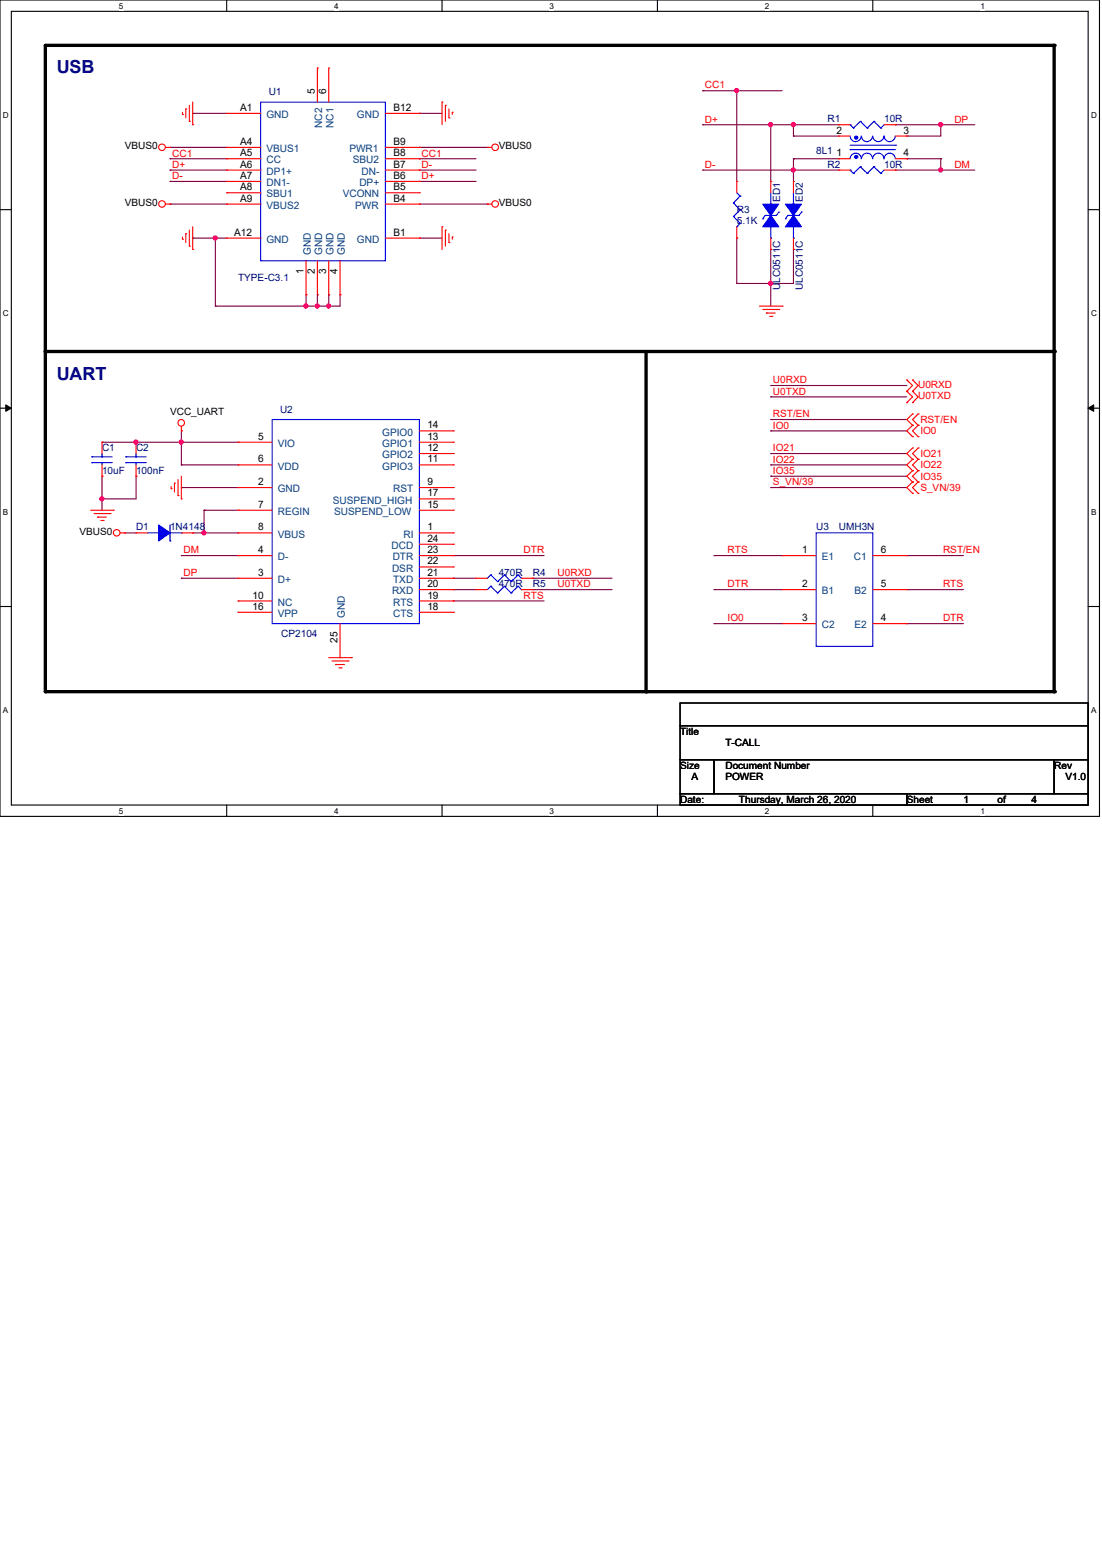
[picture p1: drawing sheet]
<svg xmlns="http://www.w3.org/2000/svg" width="210mm" height="297mm" viewBox="0 0 210 297" stroke-linecap="round" stroke-linejoin="round" font-family="sans-serif">
<path d="M0 0h209.4v155.4h-209.4zM2.2 2.2h205.1v151.1h-205.1z" fill="none" stroke="#000" stroke-width=".21"/>
<g fill="#fff">
<path d="M22.6 .3h.9v1.7h-.9z"/>
<path d="M22.6 153.5h.9v1.8h-.9z"/>
</g>
<path d="M43.2 0v2.2M43.2 153.3v2.1" fill="none" stroke="#000" stroke-width=".21"/>
<g fill="#fff">
<path d="M63.7 .3h.8v1.7h-.8z"/>
<path d="M63.7 153.5h.8v1.8h-.8z"/>
</g>
<path d="M84.2 0v2.2M84.2 153.3v2.1" fill="none" stroke="#000" stroke-width=".21"/>
<g fill="#fff">
<path d="M104.7 .3h.8v1.7h-.8z"/>
<path d="M104.7 153.5h.8v1.8h-.8z"/>
</g>
<path d="M125.2 0v2.2M125.2 153.3v2.1" fill="none" stroke="#000" stroke-width=".21"/>
<g fill="#fff">
<path d="M145.7 .3h.9v1.7h-.9z"/>
<path d="M145.7 153.5h.9v1.8h-.9z"/>
</g>
<path d="M166.2 0v2.2M166.2 153.3v2.1" fill="none" stroke="#000" stroke-width=".21"/>
<g fill="#fff">
<path d="M186.7 .3h.9v1.7h-.9z"/>
<path d="M186.7 153.5h.9v1.8h-.9z"/>
<path d="M.6 21h1.1v1.8h-1.1z"/>
<path d="M207.8 21h1.1v1.8h-1.1z"/>
<path d="M.6 58.8h1.1v1.7h-1.1z"/>
<path d="M207.8 58.8h1.1v1.7h-1.1z"/>
</g>
<path d="M0 39.9h2.2M207.3 39.9h2.1" fill="none" stroke="#000" stroke-width=".21"/>
<g fill="#fff">
<path d="M.6 96.6h1v1.7h-1z"/>
<path d="M207.8 96.6h1v1.7h-1z"/>
</g>
<path d="M0 77.7h2.2M207.3 77.7h2.1" fill="none" stroke="#000" stroke-width=".21"/>
<path d="M1.1 77.1l1.1 .6-1.1 .6zM207.3 77.7l1-.6v1.2z" fill="#000"/>
<path d="M1.1 77.1l1.1 .6-1.1 .6zM207.3 77.7l1-.6v1.2z" fill="none" stroke="#000" stroke-width=".19"/>
<g fill="#fff">
<path d="M.6 134.4h.9v1.7h-.9z"/>
<path d="M207.8 134.4h1v1.7h-1z"/>
</g>
<path d="M0 115.5h2.2M207.3 115.5h2.1" fill="none" stroke="#000" stroke-width=".21"/>
<path d="M8.6 8.6h192.2v123.1h-192.2zM8.6 66.9h192.2M123.1 66.9v64.8" fill="none" stroke="#000" stroke-width=".63"/>
<g fill="#000">
<circle cx="200.8" cy="8.6" r=".32"/>
<circle cx="8.6" cy="66.9" r=".32"/>
<circle cx="200.8" cy="66.9" r=".32"/>
<circle cx="8.6" cy="131.7" r=".32"/>
<circle cx="123.1" cy="131.7" r=".32"/>
<circle cx="200.8" cy="131.7" r=".32"/>
</g>
<g fill="none" stroke="#7f003f" stroke-width=".21">
<path d="M25.9 84.2h.1M25.9 84.2h19.4M34.5 82h.1M34.5 92.8h.1M34.5 88.5h.1M34.5 84.2h.1M34.5 82v2.2M34.5 92.8h10.8M34.5 88.5h10.8M38.9 97.2h.1M38.9 97.2h6.4M34.5 105.8h.1"/>
<path d="M34.5 110.1h.1M34.5 105.8h10.8M34.5 110.1h10.8M86.4 112.3h.1M86.4 105.8h.1M86.4 114.4h.1M86.4 110.1h.1M86.4 105.8h17.2M86.4 110.1h4.3M86.4 112.3h4.3M86.4 114.4h17.2M136 118.7h.1"/>
<path d="M136 112.3h.1M136 105.8h.1M136 105.8h13M136 112.3h13M136 118.7h13M172.7 118.7h.1M172.7 112.3h.1M172.7 105.8h.1M172.7 105.8h10.8M172.7 112.3h10.8M172.7 118.7h10.8"/>
</g>
<circle cx="25.9" cy="84.2" r=".4" fill="#f0f"/>
<circle cx="25.9" cy="84.2" r=".4" fill="none" stroke="#f0f" stroke-width=".21"/>
<path d="M151.1 23.7h.1M151.1 23.7h8.7M19.4 95h.1M19.4 95v2.2M25.9 90.7h.1M25.9 90.7v4.3h-6.5" fill="none" stroke="#7f003f" stroke-width=".21"/>
<circle cx="151.1" cy="23.7" r=".4" fill="#f0f"/>
<circle cx="151.1" cy="23.7" r=".4" fill="none" stroke="#f0f" stroke-width=".21"/>
<path d="M179.2 32.4h.1M179.2 32.4h6.5" fill="none" stroke="#7f003f" stroke-width=".21"/>
<circle cx="179.2" cy="32.4" r=".4" fill="#f0f"/>
<circle cx="179.2" cy="32.4" r=".4" fill="none" stroke="#f0f" stroke-width=".21"/>
<path d="M179.2 23.7h.1M179.2 23.7h6.5" fill="none" stroke="#7f003f" stroke-width=".21"/>
<circle cx="179.2" cy="23.7" r=".4" fill="#f0f"/>
<circle cx="179.2" cy="23.7" r=".4" fill="none" stroke="#f0f" stroke-width=".21"/>
<g fill="none" stroke="#7f003f" stroke-width=".21">
<path d="M146.8 23.7h.1M146.8 23.7h4.3M151.1 25.9h.1M151.1 30.2h.1M151.1 23.7h.1M151.1 32.4h.1M151.1 25.9h8.7M151.1 30.2h8.7M151.1 23.7v2.2M151.1 32.4v2.1M170.6 23.7h.1M170.6 32.4h.1"/>
<path d="M170.6 23.7h8.6M172.7 25.9h.1M172.7 30.2h.1M172.7 30.2h6.5M179.2 23.7h.1M179.2 30.2h.1M179.2 23.7v2.2h-6.5M179.2 30.2v2.2h-8.6M146.8 54h.1M146.8 47.5h.1M146.8 47.5v10.8M151.1 47.5h.1"/>
<path d="M151.1 47.5v6.5h-4.3"/>
</g>
<circle cx="146.8" cy="53.9" r=".4" fill="#f0f"/>
<circle cx="146.8" cy="53.9" r=".4" fill="none" stroke="#f0f" stroke-width=".21"/>
<g fill="none" stroke="#7f003f" stroke-width=".21">
<path d="M146.8 79.9h.1M146.8 75.6h.1M146.8 73.4h.1M146.8 79.9h25.9M146.8 75.6h25.9M146.8 73.4h25.9M146.8 82h.1M146.8 82h25.9M38.9 101.5h.1M38.9 101.5h6.4M101.5 112.3h.1M101.5 110.1h.1"/>
<path d="M101.5 112.3h15.1M101.5 110.1h15.1"/>
</g>
<circle cx="38.8" cy="101.4" r=".4" fill="#f0f"/>
<circle cx="38.8" cy="101.4" r=".4" fill="none" stroke="#f0f" stroke-width=".21"/>
<g fill="none" stroke="#7f003f" stroke-width=".21">
<path d="M32.4 28.1h.1M32.4 38.9h.1M32.4 28.1h10.8M32.4 38.9h10.8M36.7 21.6h.1M36.7 21.6h6.5M41 45.3h.1M41 45.3h2.2M41 45.3v13M19.4 84.2h.1M19.4 84.2h6.5M146.8 86.4h.1"/>
<path d="M146.8 88.5h.1M146.8 90.7h.1M146.8 86.4h25.9M146.8 88.5h25.9M146.8 90.7h25.9M23.7 101.5h.1M23.7 101.5h2.2"/>
</g>
<circle cx="41" cy="45.3" r=".4" fill="#f0f"/>
<circle cx="41" cy="45.3" r=".4" fill="none" stroke="#f0f" stroke-width=".21"/>
<path d="M32.4 30.2h.1M32.4 30.2h10.8M36.7 45.3h.1M36.7 45.3h4.3M62.6 56.1h.1M62.6 58.3h.1M62.6 56.1v2.2M64.8 56.1h.1M64.8 56.1v2.2h-2.2" fill="none" stroke="#7f003f" stroke-width=".21"/>
<circle cx="62.6" cy="58.3" r=".4" fill="#f0f"/>
<circle cx="62.6" cy="58.3" r=".4" fill="none" stroke="#f0f" stroke-width=".21"/>
<path d="M79.9 21.6h.1M79.9 38.9h.1M79.9 28.1h.1M79.9 21.6h4.3M79.9 38.9h12.9M79.9 28.1h12.9M41 58.3h.1M58.3 56.1h.1M58.3 56.1v2.2h-17.3M79.9 45.3h.1M79.9 45.3h4.3" fill="none" stroke="#7f003f" stroke-width=".21"/>
<circle cx="58.3" cy="58.3" r=".4" fill="#f0f"/>
<circle cx="58.3" cy="58.3" r=".4" fill="none" stroke="#f0f" stroke-width=".21"/>
<path d="M32.4 32.4h.1M32.4 34.5h.1M32.4 32.4h10.8M32.4 34.5h10.8M79.9 30.2h.1M79.9 34.5h.1M79.9 32.4h.1M79.9 30.2h10.8M79.9 32.4h10.8M79.9 34.5h10.8M19.4 90.7h.1M19.4 90.7v4.3" fill="none" stroke="#7f003f" stroke-width=".21"/>
<circle cx="19.4" cy="95" r=".4" fill="#f0f"/>
<circle cx="19.4" cy="95" r=".4" fill="none" stroke="#f0f" stroke-width=".21"/>
<path d="M34.5 84.2h.1M34.5 84.2v4.3" fill="none" stroke="#7f003f" stroke-width=".21"/>
<circle cx="34.5" cy="84.2" r=".4" fill="#f0f"/>
<circle cx="34.5" cy="84.2" r=".4" fill="none" stroke="#f0f" stroke-width=".21"/>
<path d="M151.1 32.4h.1M151.1 32.4h8.7M38.9 97.2h.1M38.9 97.2v4.3h-2.2M146.8 92.8h.1M146.8 92.8h25.9M36.7 101.5h.1" fill="none" stroke="#7f003f" stroke-width=".21"/>
<circle cx="151.1" cy="32.4" r=".4" fill="#f0f"/>
<circle cx="151.1" cy="32.4" r=".4" fill="none" stroke="#f0f" stroke-width=".21"/>
<path d="M133.9 32.4h.1M146.8 23.7h.1M146.8 23.7v10.8M151.1 30.2h.1M151.1 30.2v2.2h-17.2" fill="none" stroke="#7f003f" stroke-width=".21"/>
<circle cx="146.8" cy="23.7" r=".4" fill="#f0f"/>
<circle cx="146.8" cy="23.7" r=".4" fill="none" stroke="#f0f" stroke-width=".21"/>
<path d="M140.3 17.3h.1M140.3 17.3v17.2M140.3 17.3h8.7M133.9 23.7h.1M133.9 23.7h12.9M140.3 45.3h.1M140.3 54h.1M140.3 45.3v8.7M140.3 54h6.5" fill="none" stroke="#7f003f" stroke-width=".21"/>
<circle cx="140.3" cy="17.2" r=".4" fill="#f0f"/>
<circle cx="140.3" cy="17.2" r=".4" fill="none" stroke="#f0f" stroke-width=".21"/>
<path d="M133.9 17.3h.1M133.9 17.3h6.4M58.3 58.3h2.2M60.5 58.3h.1M60.5 56.1h.1M60.5 56.1v2.2" fill="none" stroke="#7f003f" stroke-width=".21"/>
<circle cx="60.4" cy="58.3" r=".4" fill="#f0f"/>
<circle cx="60.4" cy="58.3" r=".4" fill="none" stroke="#f0f" stroke-width=".21"/>
<path d="M60.5 58.3h.1M60.5 58.3h2.1" fill="none" stroke="#7f003f" stroke-width=".21"/>
<g fill="none" stroke="#f00" stroke-width=".21">
<path d="M36.7 19.4v4.3M84.2 19.4h.1M84.2 19.4v4.3M31.5 38.9h.9M31.5 28.1h.9M32.4 28.1h.1M32.4 38.9h.1M34.8 21.8h.1M34.8 21.4v.4M35.4 20.7h.1M35.4 20.7v1.7M36.1 23.1h.1"/>
<path d="M36.1 20.1v3M36.7 23.7h.1M84.8 20.1h.1M84.8 20.1v3M85.5 22.4h.1M85.5 20.7v1.7M86.1 21.4h.1M86.1 21.4v.4M92.8 38.9h.1M92.8 28.1h.1M92.8 38.9h.9M92.8 28.1h.9"/>
<path d="M34.8 45.6h.1M34.8 45.1v.5M35.4 44.5h.1M35.4 44.5v1.7M36.1 46.9h.1M36.1 43.8v3.1M36.7 47.5h.1M36.7 43.2v4.3M84.2 43.2h.1M84.2 43.2v4.3M84.8 43.8h.1M84.8 43.8v3.1"/>
<path d="M85.5 46.2h.1M85.5 44.5v1.7M86.1 45.1h.1M86.1 45.1v.5M144.7 58.3h4.3M145.3 58.9h3M146 59.6h.1M146 59.6h1.7M148.3 58.9h.1M149 58.3h.1M146.6 60.2h.4M147 60.2h.1"/>
<path d="M172.7 76.7h.1M172.7 74.5h.1M172.7 72.3h.1M172.7 74.5l1.1 1.1-1.1 1.1M172.7 72.3l1.1 1.1-1.1 1.1M173.8 78.8h.1M173.8 76.7h.1M173.8 74.5h.1M173.8 72.3h.1M173.8 78.8l-1.1 1.1 1.1 1.1M173.8 74.5l1.1 1.1-1.1 1.1M173.8 72.3l1.1 1.1-1.1 1.1"/>
<path d="M174.9 78.8h.1M174.9 78.8l-1.1 1.1 1.1 1.1M17.3 97.2h4.3M17.9 97.8h3.1M18.6 98.5h.1M18.6 98.5h1.7M19.2 99.1h.4M19.6 99.1h.1M21 97.8h.1M21.6 97.2h.1M32.6 93h.1M32.6 92.6v.4"/>
<path d="M33.2 92h.1M33.2 92v1.7M33.9 94.4h.1M33.9 91.3v3.1M34.5 82h.1M34.5 95h.1M34.5 81.2v.8M34.5 90.7v4.3M173.8 81h.1M173.8 83.1h.1M173.8 85.3h.1M173.8 87.5h.1"/>
<path d="M173.8 89.6h.1M173.8 91.8h.1M173.8 93.9h.1M173.8 81l-1.1 1 1.1 1.1M173.8 85.3l-1.1 1.1 1.1 1.1M173.8 87.5l-1.1 1 1.1 1.1M173.8 89.6l-1.1 1.1 1.1 1.1M173.8 91.8l-1.1 1 1.1 1.1M174.9 81h.1M174.9 83.1h.1M174.9 87.5h.1M174.9 85.3h.1"/>
<path d="M174.9 89.6h.1M174.9 91.8h.1M174.9 93.9h.1M174.9 81l-1.1 1 1.1 1.1M174.9 85.3l-1.1 1.1 1.1 1.1M174.9 87.5l-1.1 1 1.1 1.1M174.9 89.6l-1.1 1.1 1.1 1.1M174.9 91.8l-1.1 1 1.1 1.1M22.9 101.5h.8M23.7 101.5h.1M62.6 125.2h4.3M63.2 125.9h3.1"/>
<path d="M63.9 126.5h.1M63.9 126.5h1.7M64.6 127.2h.4M65 127.2h.1M66.3 125.9h.1M66.9 125.2h.1"/>
<circle cx="30.9" cy="28" r=".63"/>
<circle cx="30.9" cy="38.8" r=".63"/>
<circle cx="94.3" cy="28" r=".63"/>
<circle cx="94.3" cy="38.8" r=".63"/>
<circle cx="34.5" cy="80.5" r=".63"/>
<circle cx="22.2" cy="101.5" r=".63"/>
</g>
<path d="M129.5 133.9h77.8v4.3h-77.8zM129.5 138.2h77.8v6.5h-77.8zM129.5 144.7h6.5v6.4h-6.5zM129.5 151.1h43.2v2.2h-43.2zM136 144.7h64.8v6.4h-64.8zM172.7 151.1h34.6v2.2h-34.6zM200.8 144.7h6.5v6.4h-6.5z" fill="none" stroke="#000" stroke-width=".21"/>
<path d="M151.1 38.9h.1M151.1 36.7v2.2M150.1 41h.1M150.1 41h2.1M151.1 45.3h.1M151.1 43.2v2.1" fill="none" stroke="#00f" stroke-width=".21"/>
<path d="M149.6 38.9h3.1l-1.6 2.1z" fill-rule="evenodd" fill="#00f"/>
<path d="M149.6 38.9h3.1l-1.6 2.1zM149.6 41.7h.1M150.1 41l-.5 .7M152.7 40.4h.1M152.7 40.4l-.5 .6" fill="none" stroke="#00f" stroke-width=".21"/>
<path d="M151.1 41l1.6 2.2h-3.1z" fill-rule="evenodd" fill="#00f"/>
<g fill="none" stroke="#00f" stroke-width=".21">
<path d="M139.7 38.7h.1M139.7 38.7l1.3 1.3M140.3 36.7l.7 .6M141 37.3h.1M141 40h.1M141 37.3l-1.3 1.4M141 40l-1.3 1.2M161.9 23.7h.1M161.9 25.9a1.06 1.06 0 0 0 1.1 1.1 1.06 1.06 0 0 0 1-1.1M161.9 30.2a1.06 1.06 0 0 1 1.1-1 1.06 1.06 0 0 1 1 1M161.9 28.5h.1M161.9 23.7l.7 .7"/>
<path d="M161.9 27.6h8.7M161.9 28.5h8.7M162.6 24.4h.1M163.9 23.1h.1M163.9 23.1l1.3 1.3M163.9 23.1l-1.3 1.3M164.1 25.9a1.06 1.06 0 0 0 1 1.1 1.06 1.06 0 0 0 1.1-1.1M164.1 30.2a1.06 1.06 0 0 1 1-1 1.06 1.06 0 0 1 1.1 1M165.2 24.4h.1M166.2 25.9a1.08 1.08 0 0 0 1.1 1.1 1.08 1.08 0 0 0 1.1-1.1 1.06 1.06 0 0 0 1.1 1.1 1.06 1.06 0 0 0 1-1.1M166.2 30.2a1.06 1.06 0 0 1 1.1-1 1.06 1.06 0 0 1 1.1 1 1.08 1.08 0 0 1 1-1 1.08 1.08 0 0 1 1.1 1M166.5 23.1h.1"/>
<path d="M166.5 23.1l1.3 1.3M166.5 23.1l-1.3 1.3M167.8 24.4h.1M168.4 23.7l-.6 .7M170.6 27.6h.1M139.7 41.2h.1M139.7 41.2l1.3 1.3M140.3 43.2h.1M141 42.5h.1M141 42.5l-.7 .7M151.1 41l1.6 2.2h-3.1zM51.8 79.9h28.1v38.8h-28.1z"/>
<path d="M24 87h.1M24 88.1h.1M24 87h3.9M24 88.1h3.9M25.9 88.1h.1M25.9 87h.1M25.9 86.4v.6M25.9 88.1v.4M93.5 111.6h.1M93.5 111.6l-.7 .7M93.5 111.6l1.3 1.3M94.8 112.9h.1"/>
<path d="M96.1 111.6h.1M96.1 111.6l-1.3 1.3M96.1 111.6l1.3 1.3M97.4 112.9h.1M98.7 111.6h.1M98.7 111.6l-1.3 1.3M98.7 111.6l.6 .7M99.3 112.3h.1"/>
</g>
<g fill="none" stroke="#f00" stroke-width=".21">
<path d="M140.3 34.5h.1M140.3 34.5v2.2M151.1 34.5h.1M151.1 34.5v2.2M159.8 23.7h.1M159.8 23.7h2.1M168.4 23.7h2.2M170.6 23.7h.1M140.3 45.3h.1M140.3 43.2v2.1M151.1 47.5h.1M151.1 45.3v2.2"/>
<path d="M25.9 90.7h.1M25.9 84.2h.1M25.9 84.2v2.2M25.9 88.5v2.2M45.3 84.2h.1M45.3 97.2h.1M45.3 88.5h.1M45.3 92.8h.1M45.3 84.2h6.5M45.3 97.2h6.5M45.3 88.5h6.5M45.3 92.8h6.5"/>
<path d="M79.9 84.2h6.5M79.9 97.2h6.5M79.9 88.5h6.5M79.9 92.8h6.5M79.9 82h6.5M79.9 86.4h6.5M79.9 95h6.5M86.4 82h.1M86.4 84.2h.1M86.4 86.4h.1M86.4 88.5h.1M86.4 92.8h.1"/>
<path d="M86.4 95h.1M86.4 97.2h.1M45.3 101.5h.1M45.3 105.8h.1M45.3 110.1h.1M45.3 116.6h.1M45.3 114.4h.1M45.3 101.5h6.5M45.3 105.8h6.5M45.3 110.1h6.5M45.3 116.6h6.5M45.3 114.4h6.5"/>
<path d="M64.8 118.7v6.5M79.9 101.5h6.5M79.9 105.8h6.5M79.9 110.1h6.5M79.9 116.6h6.5M79.9 103.6h6.5M79.9 107.9h6.5M79.9 112.3h6.5M79.9 114.4h6.5M86.4 101.5h.1M86.4 103.6h.1M86.4 105.8h.1"/>
<path d="M86.4 107.9h.1M86.4 110.1h.1M86.4 112.3h.1M86.4 114.4h.1M86.4 116.6h.1M90.7 112.3h.1M90.7 112.3h2.1M99.3 112.3h2.2M101.5 112.3h.1M64.8 125.2h.1"/>
</g>
<circle cx="163.1" cy="29.9" r=".31" fill="#00f"/>
<circle cx="163.1" cy="29.9" r=".31" fill="none" stroke="#00f" stroke-width=".21"/>
<circle cx="163.1" cy="26.2" r=".31" fill="#00f"/>
<g fill="none" stroke="#00f" stroke-width=".21">
<path d="M49.7 19.4h23.7v30.3h-23.7zM32.4 99.9v3.1M28.1 101.5h2.1M30.2 101.5h.1M32.4 103h.1M32.4 101.5h2.1M34.5 101.5h.1M93.5 109.5h.1M93.5 109.5l-.7 .6M93.5 109.5l1.3 1.2M94.8 110.7h.1M96.1 109.5h.1"/>
<path d="M96.1 109.5l-1.3 1.2M96.1 109.5l1.3 1.2M97.4 110.7h.1M98.7 109.5h.1M98.7 109.5l-1.3 1.2M98.7 109.5l.6 .6M99.3 110.1h.1"/>
<circle cx="163.1" cy="26.2" r=".31"/>
</g>
<g fill="none" stroke="#f00" stroke-width=".21">
<path d="M60.5 13h.1M60.5 13v6.4M62.6 13h.1M62.6 13v6.4M43.2 21.6h.1M43.2 28.1h.1M43.2 30.2h.1M43.2 32.4h.1M43.2 34.5h.1M43.2 36.7h.1M43.2 38.9h.1M43.2 30.2h6.5"/>
<path d="M43.2 21.6h6.5M43.2 28.1h6.5M43.2 32.4h6.5M43.2 34.5h6.5M43.2 36.7h6.5M43.2 38.9h6.5M73.4 30.2h6.5M73.4 21.6h6.5M73.4 28.1h6.5M73.4 32.4h6.5M73.4 34.5h6.5M73.4 36.7h6.5"/>
<path d="M73.4 38.9h6.5M79.9 38.9h.1M79.9 36.7h.1M79.9 34.5h.1M79.9 32.4h.1M79.9 30.2h.1M79.9 28.1h.1M79.9 21.6h.1M159.8 30.2h.1M159.8 25.9h.1M159.8 30.2h2.1M159.8 25.9h2.1"/>
<path d="M170.6 30.2h2.1M170.6 25.9h2.1M172.7 30.2h.1M172.7 25.9h.1M43.2 45.3h.1M43.2 45.3h6.5M58.3 56.1h.1M58.3 49.7v6.4M60.5 56.1h.1M60.5 49.7v6.4M62.6 56.1h.1M62.6 49.7v6.4"/>
<path d="M64.8 56.1h.1M64.8 49.7v6.4M73.4 45.3h6.5M79.9 45.3h.1M90.7 110.1h.1M90.7 110.1h2.1M99.3 110.1h2.2M101.5 110.1h.1"/>
</g>
<path d="M30.2 99.9l2.2 1.6-2.2 1.5z" fill-rule="evenodd" fill="#00f"/>
<g fill="none" stroke="#00f" stroke-width=".21">
<path d="M146.8 38.9h.1M146.8 36.7v2.2M145.8 41h.1M145.8 41h2.1M146.8 45.3h.1M146.8 43.2v2.1M17.5 87h.1M17.5 88.1h.1M17.5 87h3.9M17.5 88.1h3.9M19.4 88.1h.1M19.4 87h.1"/>
<path d="M19.4 86.4v.6M19.4 88.1v.4M30.2 99.9l2.2 1.6-2.2 1.5zM155.4 101.5h10.8v21.6h-10.8z"/>
</g>
<g fill="none" stroke="#f00" stroke-width=".21">
<path d="M19.4 90.7h.1M19.4 84.2h.1M19.4 84.2v2.2M19.4 88.5v2.2M25.9 101.5h.1M25.9 101.5h2.2M34.5 101.5h2.2M36.7 101.5h.1M149 105.8h.1M149 112.3h.1M149 118.7h.1M149 105.8h6.4"/>
<path d="M149 112.3h6.4M149 118.7h6.4M166.2 105.8h6.5M166.2 112.3h6.5M166.2 118.7h6.5M172.7 105.8h.1M172.7 112.3h.1M172.7 118.7h.1"/>
</g>
<path d="M145.3 38.9h3l-1.5 2.1z" fill-rule="evenodd" fill="#00f"/>
<path d="M145.3 38.9h3l-1.5 2.1zM145.3 41.7h.1M145.8 41l-.5 .7M148.3 40.4h.1M148.3 40.4l-.4 .6" fill="none" stroke="#00f" stroke-width=".21"/>
<path d="M146.8 41l1.5 2.2h-3z" fill-rule="evenodd" fill="#00f"/>
<g fill="none" stroke="#00f" stroke-width=".21">
<path d="M161.9 32.4h.1M161.9 32.4l.7 .6M162.6 33h.1M163.9 31.7h.1M163.9 31.7l1.3 1.3M163.9 31.7l-1.3 1.3M165.2 33h.1M166.5 31.7h.1M166.5 31.7l1.3 1.3M166.5 31.7l-1.3 1.3M167.8 33h.1M168.4 32.4l-.6 .6"/>
<path d="M146.8 41l1.5 2.2h-3z"/>
</g>
<path d="M146.8 34.5h.1M146.8 34.5v2.2M159.8 32.4h.1M159.8 32.4h2.1M168.4 32.4h2.2M170.6 32.4h.1M146.8 47.5h.1M146.8 45.3v2.2" fill="none" stroke="#f00" stroke-width=".21"/>
<circle cx="25.9" cy="84.2" r=".4" fill="#f0f"/>
<circle cx="25.9" cy="84.2" r=".4" fill="none" stroke="#f0f" stroke-width=".21"/>
<circle cx="151.1" cy="23.7" r=".4" fill="#f0f"/>
<circle cx="151.1" cy="23.7" r=".4" fill="none" stroke="#f0f" stroke-width=".21"/>
<circle cx="179.2" cy="32.4" r=".4" fill="#f0f"/>
<circle cx="179.2" cy="32.4" r=".4" fill="none" stroke="#f0f" stroke-width=".21"/>
<circle cx="179.2" cy="23.7" r=".4" fill="#f0f"/>
<circle cx="179.2" cy="23.7" r=".4" fill="none" stroke="#f0f" stroke-width=".21"/>
<circle cx="146.8" cy="53.9" r=".4" fill="#f0f"/>
<circle cx="146.8" cy="53.9" r=".4" fill="none" stroke="#f0f" stroke-width=".21"/>
<circle cx="38.8" cy="101.4" r=".4" fill="#f0f"/>
<circle cx="38.8" cy="101.4" r=".4" fill="none" stroke="#f0f" stroke-width=".21"/>
<circle cx="41" cy="45.3" r=".4" fill="#f0f"/>
<circle cx="41" cy="45.3" r=".4" fill="none" stroke="#f0f" stroke-width=".21"/>
<circle cx="62.6" cy="58.3" r=".4" fill="#f0f"/>
<circle cx="62.6" cy="58.3" r=".4" fill="none" stroke="#f0f" stroke-width=".21"/>
<circle cx="58.3" cy="58.3" r=".4" fill="#f0f"/>
<circle cx="58.3" cy="58.3" r=".4" fill="none" stroke="#f0f" stroke-width=".21"/>
<circle cx="19.4" cy="95" r=".4" fill="#f0f"/>
<circle cx="19.4" cy="95" r=".4" fill="none" stroke="#f0f" stroke-width=".21"/>
<circle cx="34.5" cy="84.2" r=".4" fill="#f0f"/>
<circle cx="34.5" cy="84.2" r=".4" fill="none" stroke="#f0f" stroke-width=".21"/>
<circle cx="151.1" cy="32.4" r=".4" fill="#f0f"/>
<circle cx="151.1" cy="32.4" r=".4" fill="none" stroke="#f0f" stroke-width=".21"/>
<circle cx="146.8" cy="23.7" r=".4" fill="#f0f"/>
<circle cx="146.8" cy="23.7" r=".4" fill="none" stroke="#f0f" stroke-width=".21"/>
<circle cx="140.3" cy="17.2" r=".4" fill="#f0f"/>
<circle cx="140.3" cy="17.2" r=".4" fill="none" stroke="#f0f" stroke-width=".21"/>
<circle cx="60.4" cy="58.3" r=".4" fill="#f0f"/>
<circle cx="60.4" cy="58.3" r=".4" fill="none" stroke="#f0f" stroke-width=".21"/>
<g font-size="3.4" fill="#00007f">
<text x="10.8" y="14">USB</text>
<text x="10.8" y="72.3">UART</text>
</g>
<g font-size="1.9">
<text x="60" y="17.9" transform="rotate(-90 60 17.9)">5</text>
<text x="62.1" y="17.9" transform="rotate(-90 62.1 17.9)">6</text>
<text x="45.7" y="21.1">A1</text>
<text x="74.9" y="21.1">B12</text>
<text x="23.7" y="28.4">VBUS0</text>
<text x="45.7" y="27.6">A4</text>
<text x="45.7" y="29.8">A5</text>
<text x="74.9" y="29.8">B8</text>
<text x="74.9" y="27.6">B9</text>
<text x="95" y="28.4">VBUS0</text>
<text x="159.3" y="29.8">1</text>
<text x="159.3" y="25.4">2</text>
<text x="172.1" y="29.8">4</text>
<text x="172.1" y="25.4">3</text>
<text x="45.7" y="31.9">A6</text>
<text x="45.7" y="34.1">A7</text>
<text x="74.9" y="34.1">B6</text>
<text x="74.9" y="31.9">B7</text>
<text x="23.7" y="39.2">VBUS0</text>
<text x="45.7" y="36.2">A8</text>
<text x="45.7" y="38.4">A9</text>
<text x="74.9" y="38.4">B4</text>
<text x="74.9" y="36.2">B5</text>
<text x="95" y="39.2">VBUS0</text>
<text x="44.6" y="44.9">A12</text>
<text x="74.9" y="44.9">B1</text>
<text x="57.8" y="52.2" transform="rotate(-90 57.8 52.2)">1</text>
<text x="60" y="52.2" transform="rotate(-90 60 52.2)">2</text>
<text x="62.1" y="52.2" transform="rotate(-90 62.1 52.2)">3</text>
<text x="64.3" y="52.2" transform="rotate(-90 64.3 52.2)">4</text>
<text x="32.4" y="79">VCC_UART</text>
<text x="49.2" y="83.7">5</text>
<text x="81.4" y="81.6">14</text>
<text x="81.4" y="83.7">13</text>
<text x="49.2" y="88.1">6</text>
<text x="81.4" y="85.9">12</text>
<text x="81.4" y="88.1">11</text>
<text x="49.2" y="92.4">2</text>
<text x="81.4" y="92.4">9</text>
<text x="81.4" y="94.5">17</text>
<text x="15.1" y="101.9">VBUS0</text>
<text x="49.2" y="96.7">7</text>
<text x="49.2" y="101">8</text>
<text x="81.4" y="96.7">15</text>
<text x="81.4" y="101">1</text>
<text x="49.2" y="105.3">4</text>
<text x="81.4" y="103.2">24</text>
<text x="81.4" y="105.3">23</text>
<text x="81.4" y="107.5">22</text>
<text x="152.8" y="105.3">1</text>
<text x="167.8" y="105.3">6</text>
<text x="48.1" y="114">10</text>
<text x="49.2" y="109.6">3</text>
<text x="81.4" y="109.6">21</text>
<text x="81.4" y="111.8">20</text>
<text x="81.4" y="114">19</text>
<text x="152.8" y="111.8">2</text>
<text x="167.8" y="111.8">5</text>
<text x="48.1" y="116.1">16</text>
<text x="81.4" y="116.1">18</text>
<text x="152.8" y="118.3">3</text>
<text x="167.8" y="118.3">4</text>
<text x="64.3" y="122.4" transform="rotate(-90 64.3 122.4)">25</text>
<text x="129.5" y="139.9">Title</text>
<text x="138.2" y="142">T-CALL</text>
<text x="129.5" y="146.3">Size</text>
<text x="131.7" y="148.5">A</text>
<text x="138.2" y="146.3">Document Number</text>
<text x="138.2" y="148.5">POWER</text>
<text x="200.8" y="146.3">Rev</text>
<text x="202.9" y="148.5">V1.0</text>
<text x="129.5" y="152.8">Date:</text>
<text x="140.8" y="152.8">Thursday, March 26, 2020</text>
<text x="172.7" y="152.8">Sheet</text>
<text x="183.5" y="152.8">1</text>
<text x="190" y="152.8">of</text>
<text x="196.5" y="152.8">4</text>
</g>
<g font-size="1.9" fill="#f00">
<text x="134.3" y="16.8">CC1</text>
<text x="134.3" y="23.3">D+</text>
<text x="181.8" y="23.3">DP</text>
<text x="32.8" y="29.8">CC1</text>
<text x="80.3" y="29.8">CC1</text>
<text x="32.8" y="32">D+</text>
<text x="32.8" y="34.1">D-</text>
<text x="80.3" y="34.1">D+</text>
<text x="80.3" y="32">D-</text>
<text x="134.3" y="32">D-</text>
<text x="181.8" y="32">DM</text>
<text x="147.2" y="75.1">U0TXD</text>
<text x="147.2" y="73">U0RXD</text>
<text x="174.9" y="75.9">U0TXD</text>
<text x="174.9" y="73.8">U0RXD</text>
<text x="147.2" y="81.6">IO0</text>
<text x="147.2" y="79.5">RST/EN</text>
<text x="175.3" y="80.5">RST/EN</text>
<text x="175.3" y="82.7">IO0</text>
<text x="147.2" y="85.9">IO21</text>
<text x="147.2" y="88.1">IO22</text>
<text x="175.3" y="87">IO21</text>
<text x="175.3" y="89.2">IO22</text>
<text x="147.2" y="90.3">IO35</text>
<text x="147.2" y="92.4">S_VN/39</text>
<text x="175.3" y="91.3">IO35</text>
<text x="175.3" y="93.5">S_VN/39</text>
<text x="35" y="105.4">DM</text>
<text x="99.7" y="105.4">DTR</text>
<text x="138.6" y="105.4">RTS</text>
<text x="179.6" y="105.4">RST/EN</text>
<text x="35" y="109.7">DP</text>
<text x="106.2" y="111.8">U0TXD</text>
<text x="106.2" y="109.7">U0RXD</text>
<text x="138.6" y="111.8">DTR</text>
<text x="179.6" y="111.8">RTS</text>
<text x="99.7" y="114">RTS</text>
<text x="138.6" y="118.3">IO0</text>
<text x="179.6" y="118.3">DTR</text>
</g>
<g font-size="1.9" fill="#003f7f">
<text x="50.8" y="22.5">GND</text>
<text x="68" y="22.5">GND</text>
<text x="50.8" y="29">VBUS1</text>
<text x="61.4" y="24.4" transform="rotate(-90 61.4 24.4)">NC2</text>
<text x="63.5" y="24.4" transform="rotate(-90 63.5 24.4)">NC1</text>
<text x="66.5" y="29">PWR1</text>
<text x="50.8" y="31.1">CC</text>
<text x="50.8" y="33.3">DP1+</text>
<text x="50.8" y="35.4">DN1-</text>
<text x="67.2" y="31.1">SBU2</text>
<text x="68.5" y="35.4">DP+</text>
<text x="68.9" y="33.3">DN-</text>
<text x="50.8" y="37.6">SBU1</text>
<text x="50.8" y="39.8">VBUS2</text>
<text x="65.3" y="37.6">VCONN</text>
<text x="67.6" y="39.8">PWR</text>
<text x="50.8" y="46.2">GND</text>
<text x="68" y="46.2">GND</text>
<text x="59.2" y="48.6" transform="rotate(-90 59.2 48.6)">GND</text>
<text x="61.4" y="48.6" transform="rotate(-90 61.4 48.6)">GND</text>
<text x="63.5" y="48.6" transform="rotate(-90 63.5 48.6)">GND</text>
<text x="65.7" y="48.6" transform="rotate(-90 65.7 48.6)">GND</text>
<text x="72.8" y="82.9">GPIO0</text>
<text x="52.9" y="85.1">VIO</text>
<text x="52.9" y="89.4">VDD</text>
<text x="72.8" y="85.1">GPIO1</text>
<text x="72.8" y="87.2">GPIO2</text>
<text x="72.8" y="89.4">GPIO3</text>
<text x="52.9" y="93.7">GND</text>
<text x="63.4" y="95.9">SUSPEND_HIGH</text>
<text x="74.9" y="93.7">RST</text>
<text x="52.9" y="98">REGIN</text>
<text x="63.7" y="98">SUSPEND_LOW</text>
<text x="52.9" y="102.4">VBUS</text>
<text x="52.9" y="106.7">D-</text>
<text x="74.6" y="104.5">DCD</text>
<text x="74.8" y="106.7">DTR</text>
<text x="76.9" y="102.4">RI</text>
<text x="156.5" y="106.7">E1</text>
<text x="162.6" y="106.7">C1</text>
<text x="52.9" y="111">D+</text>
<text x="74.7" y="108.8">DSR</text>
<text x="74.7" y="113.2">RXD</text>
<text x="74.9" y="111">TXD</text>
<text x="156.5" y="113.2">B1</text>
<text x="162.7" y="113.2">B2</text>
<text x="52.9" y="117.5">VPP</text>
<text x="52.9" y="115.3">NC</text>
<text x="65.7" y="117.6" transform="rotate(-90 65.7 117.6)">GND</text>
<text x="74.9" y="115.3">RTS</text>
<text x="74.9" y="117.5">CTS</text>
<text x="156.5" y="119.6">C2</text>
<text x="162.7" y="119.6">E2</text>
</g>
<g font-size="1.9" fill="#00007f">
<text x="51.2" y="18.1">U1</text>
<text x="157.6" y="23.3">R1</text>
<text x="168.4" y="23.3">10R</text>
<text x="155.4" y="29.3">8L1</text>
<text x="157.6" y="31.9">R2</text>
<text x="168.4" y="31.9">10R</text>
<text x="140.3" y="40.6">R3</text>
<text x="148.6" y="38.4" transform="rotate(-90 148.6 38.4)">ED1</text>
<text x="152.9" y="38.4" transform="rotate(-90 152.9 38.4)">ED2</text>
<text x="140.3" y="42.7">5.1K</text>
<text x="45.3" y="53.5">TYPE-C3.1</text>
<text x="148.6" y="55.3" transform="rotate(-90 148.6 55.3)">ULC0511C</text>
<text x="152.9" y="55.3" transform="rotate(-90 152.9 55.3)">ULC0511C</text>
<text x="53.3" y="78.6">U2</text>
<text x="19.4" y="85.9">C1</text>
<text x="25.9" y="85.9">C2</text>
<text x="19.4" y="90.2">10uF</text>
<text x="25.9" y="90.2">100nF</text>
<text x="25.9" y="101">D1</text>
<text x="32.4" y="101">1N4148</text>
<text x="155.4" y="101">U3</text>
<text x="159.8" y="101">UMH3N</text>
<text x="95" y="111.8">470R</text>
<text x="95" y="109.6">470R</text>
<text x="101.5" y="111.8">R5</text>
<text x="101.5" y="109.6">R4</text>
<text x="53.6" y="121.3">CP2104</text>
</g>
<g font-size="1.6">
<text x="22.6" y="1.7">5</text>
<text x="63.7" y="1.7">4</text>
<text x="104.7" y="1.7">3</text>
<text x="145.7" y="1.7">2</text>
<text x="186.7" y="1.7">1</text>
<text x=".6" y="22.4">D</text>
<text x="207.8" y="22.4">D</text>
<text x=".6" y="60.2">C</text>
<text x="207.8" y="60.2">C</text>
<text x=".6" y="98">B</text>
<text x="207.8" y="98">B</text>
<text x=".6" y="135.8">A</text>
<text x="207.8" y="135.8">A</text>
<text x="22.6" y="154.9">5</text>
<text x="63.7" y="154.9">4</text>
<text x="104.7" y="154.9">3</text>
<text x="145.7" y="154.9">2</text>
<text x="186.7" y="154.9">1</text>
</g>
</svg>
